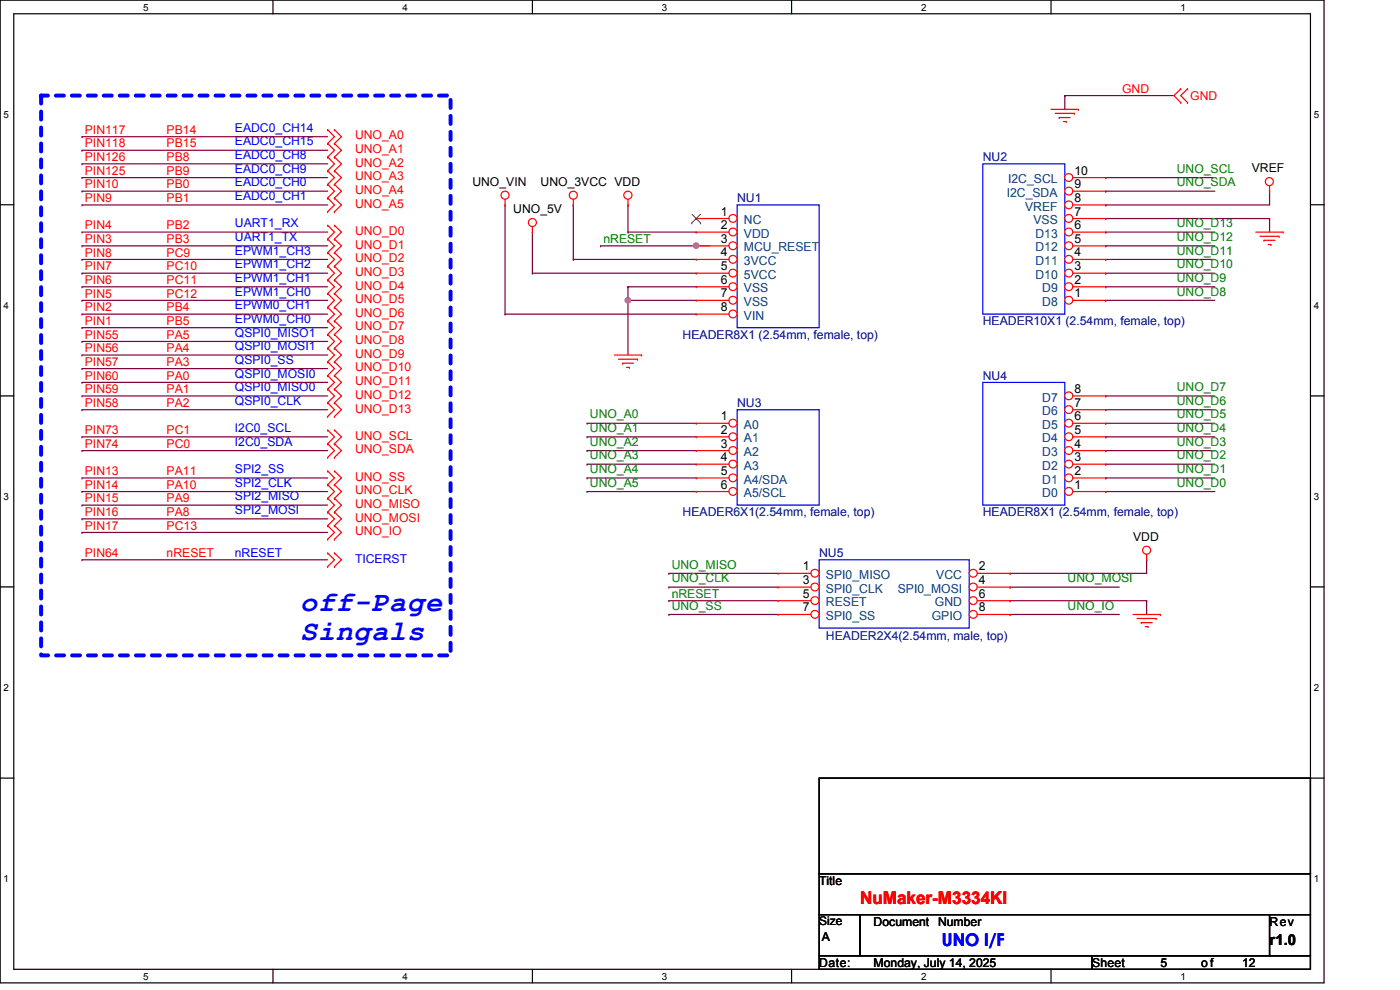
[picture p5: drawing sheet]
<svg xmlns="http://www.w3.org/2000/svg" width="297mm" height="210mm" viewBox="0 0 297 210" stroke-linecap="round" stroke-linejoin="round" font-family="sans-serif">
<path d="M0 0h280.9v208.5h-280.9zM2.9 2.9h275.1v202.7h-275.1z" fill="none" stroke="#000" stroke-width=".25"/>
<g fill="#fff">
<path d="M30.4 .3h1.1v2.4h-1.1z"/>
<path d="M30.4 205.9h1.1v2.3h-1.1z"/>
</g>
<path d="M57.9 0v2.9M57.9 205.6v2.9" fill="none" stroke="#000" stroke-width=".25"/>
<g fill="#fff">
<path d="M85.4 .3h1.1v2.4h-1.1z"/>
<path d="M85.4 205.9h1.1v2.3h-1.1z"/>
</g>
<path d="M112.9 0v2.9M112.9 205.6v2.9" fill="none" stroke="#000" stroke-width=".25"/>
<g fill="#fff">
<path d="M140.4 .3h1.2v2.4h-1.2z"/>
<path d="M140.4 205.9h1.2v2.3h-1.2z"/>
</g>
<path d="M167.9 0v2.9M167.9 205.6v2.9" fill="none" stroke="#000" stroke-width=".25"/>
<g fill="#fff">
<path d="M195.4 .3h1.2v2.4h-1.2z"/>
<path d="M195.4 205.9h1.2v2.3h-1.2z"/>
</g>
<path d="M223 0v2.9M223 205.6v2.9" fill="none" stroke="#000" stroke-width=".25"/>
<g fill="#fff">
<path d="M250.4 .3h1.2v2.4h-1.2z"/>
<path d="M250.4 205.9h1.2v2.3h-1.2z"/>
<path d="M.8 23.2h1.1v2.3h-1.1z"/>
<path d="M278.7 23.2h1.2v2.3h-1.2z"/>
<path d="M.8 63.7h1.1v2.3h-1.1z"/>
<path d="M278.7 63.7h1.2v2.3h-1.2z"/>
</g>
<path d="M0 43.4h2.9M278 43.4h2.9" fill="none" stroke="#000" stroke-width=".25"/>
<g fill="#fff">
<path d="M.8 104.2h1.1v2.4h-1.1z"/>
<path d="M278.7 104.2h1.2v2.4h-1.2z"/>
</g>
<path d="M0 84h2.9M278 84h2.9" fill="none" stroke="#000" stroke-width=".25"/>
<g fill="#fff">
<path d="M.8 144.7h1.1v2.4h-1.1z"/>
<path d="M278.7 144.7h1.2v2.4h-1.2z"/>
</g>
<path d="M0 124.5h2.9M278 124.5h2.9" fill="none" stroke="#000" stroke-width=".25"/>
<g fill="#fff">
<path d="M.8 185.3h1.1v2.3h-1.1z"/>
<path d="M278.7 185.3h1.2v2.3h-1.2z"/>
</g>
<path d="M0 165.1h2.9M278 165.1h2.9" fill="none" stroke="#000" stroke-width=".25"/>
<path d="M8.7 20.3h86.9v118.7h-86.9z" fill="none" stroke="#00f" stroke-width=".85" stroke-dasharray="1.7 1.7"/>
<g fill="none" stroke="#800040" stroke-width=".25">
<path d="M107.1 43.5h.1M107.1 43.5v23.1M112.9 58h.1M112.9 49.2h.1M112.9 58h34.8M112.9 49.2v8.8M121.6 55h.1M121.6 43.5h.1M121.6 55h26.1M121.6 43.5v11.5M133.2 49.2h.1M133.2 43.5h.1"/>
<path d="M133.2 49.2h14.5M133.2 43.5v5.7M107.1 66.6h.1M107.1 66.6h40.6M133.2 60.8h.1M133.2 63.7h.1M133.2 63.7v11.6M133.2 60.8h14.5M133.2 63.7h14.5"/>
</g>
<circle cx="133.2" cy="63.7" r=".56" fill="#f0f"/>
<circle cx="133.2" cy="63.7" r=".56" fill="none" stroke="#f0f" stroke-width=".25"/>
<g fill="none" stroke="#800040" stroke-width=".25">
<path d="M234.6 37.7h.1M234.6 37.7h23.1M127.4 52.2h.1M127.4 52.2h23.2M147.7 52.2h.1M234.6 40.6h.1M234.6 46.4h.1M234.6 49.2h.1M234.6 52.2h.1M234.6 55h.1M234.6 58h.1M234.6 43.5h.1"/>
<path d="M234.6 40.6h23.1M234.6 46.4h34.7M234.6 49.2h23.1M234.6 52.2h23.1M234.6 55h23.1M234.6 58h23.1M269.3 40.6h.1M269.3 46.4h.1M269.3 40.6v2.9h-34.7M269.3 46.4v2.8M133.2 60.8h.1M133.2 60.8v2.9"/>
<path d="M234.6 60.8h.1M234.6 63.7h.1M234.6 60.8h23.1M234.6 63.7h23.1M124.5 89.8h.1M124.5 92.7h.1M124.5 95.6h.1M124.5 98.5h.1M124.5 89.8h23.2M124.5 92.7h23.2M124.5 95.6h23.2M124.5 98.5h23.2"/>
<path d="M234.6 84h.1M234.6 86.9h.1M234.6 89.8h.1M234.6 92.7h.1M234.6 95.6h.1M234.6 98.5h.1M234.6 89.8h23.1M234.6 92.7h23.1M234.6 95.6h23.1M234.6 98.5h23.1M234.6 84h23.1M234.6 86.9h23.1"/>
<path d="M124.5 101.4h.1M124.5 104.3h.1M124.5 101.4h23.2M124.5 104.3h23.2M234.6 101.4h.1M234.6 104.3h.1M234.6 101.4h23.1M234.6 104.3h23.1M243.2 118.7h.1M243.2 118.7v2.9h-28.9M141.9 121.6h.1M141.9 124.5h.1"/>
<path d="M141.9 127.4h.1M141.9 130.3h.1M141.9 121.6h23.2M141.9 124.5h23.2M141.9 127.4h23.2M141.9 130.3h23.2M214.3 121.6h.1M214.3 124.5h.1M214.3 127.4h.1M214.3 130.3h.1M214.3 124.5h23.1M214.3 127.4h28.9"/>
<path d="M214.3 130.3h23.1M243.2 127.4h.1M243.2 127.4v2.9"/>
</g>
<circle cx="147.7" cy="52.1" r=".56" fill="#f0f"/>
<circle cx="147.7" cy="52.1" r=".56" fill="none" stroke="#f0f" stroke-width=".25"/>
<g fill="none" stroke="#800040" stroke-width=".25">
<path d="M17.4 31.9h.1M17.4 29h.1M17.4 37.7h.1M17.4 34.8h.1M17.4 31.9h52.1M17.4 29h52.1M17.4 37.7h52.1M17.4 34.8h52.1M225.9 20.3h.1M225.9 20.3v2.9M225.9 20.3h23.1M17.4 43.5h.1"/>
<path d="M17.4 40.6h.1M17.4 52.2h.1M17.4 49.2h.1M17.4 58h.1M17.4 55h.1M17.4 43.5h52.1M17.4 40.6h52.1M17.4 52.2h52.1M17.4 49.2h52.1M17.4 58h52.1M17.4 55h52.1M17.4 63.7h.1"/>
<path d="M17.4 60.8h.1M17.4 69.5h.1M17.4 66.6h.1M17.4 72.4h.1M17.4 75.3h.1M17.4 78.2h.1M17.4 63.7h52.1M17.4 60.8h52.1M17.4 69.5h52.1M17.4 66.6h52.1M17.4 72.4h52.1M17.4 75.3h52.1"/>
<path d="M17.4 78.2h52.1M17.4 84h.1M17.4 81.1h.1M17.4 86.9h.1M17.4 92.7h.1M17.4 95.6h.1M17.4 84h52.1M17.4 81.1h52.1M17.4 86.9h52.1M17.4 92.7h52.1M17.4 95.6h52.1M17.4 107.1h.1"/>
<path d="M17.4 110.1h.1M17.4 101.4h.1M17.4 104.3h.1M17.4 112.9h.1M17.4 118.7h.1M17.4 107.1h52.1M17.4 110.1h52.1M17.4 101.4h52.1M17.4 104.3h52.1M17.4 112.9h52.1M17.4 118.7h52.1"/>
</g>
<g fill="none" stroke="#f00" stroke-width=".25">
<path d="M250.5 18.8h.1M250.5 18.8l-1.5 1.5 1.5 1.5M251.9 18.8h.1M251.9 18.8l-1.4 1.5 1.4 1.5M69.5 30.4h.1M69.5 27.5h.1M69.5 33.3h.1M69.5 36.2h.1M69.5 39.1h.1M69.5 27.5l1.5 1.5-1.5 1.4M69.5 30.4l1.5 1.5-1.5 1.4M69.5 33.3l1.5 1.5-1.5 1.4"/>
<path d="M69.5 36.2l1.5 1.5-1.5 1.4M69.5 39.1l1.5 1.5-1.5 1.4M71 30.4h.1M71 27.5h.1M71 33.3h.1M71 36.2h.1M71 39.1h.1M71 27.5l1.4 1.5-1.4 1.4M71 30.4l1.4 1.5-1.4 1.4M71 33.3l1.4 1.5-1.4 1.4M71 36.2l1.4 1.5-1.4 1.4M71 39.1l1.4 1.5-1.4 1.4"/>
<path d="M223 23.2h5.8M223.9 24h4M224.7 24.9h.1M224.7 24.9h2.3M225.6 25.8h.6M226.2 25.8h.1M227.9 24h.1M228.8 23.2h.1M250.5 21.8h.1M251.9 21.8h.1M269.3 39.4v1.2M69.5 42h.1"/>
<path d="M69.5 44.9h.1M69.5 50.7h.1M69.5 47.8h.1M69.5 53.6h.1M69.5 56.5h.1M69.5 59.4h.1M69.5 42l1.5 1.5-1.5 1.4M69.5 47.8l1.5 1.4-1.5 1.5M69.5 50.7l1.5 1.5-1.5 1.4M69.5 53.6l1.5 1.4-1.5 1.5M69.5 56.5l1.5 1.5-1.5 1.4M69.5 59.4l1.5 1.4-1.5 1.5"/>
<path d="M71 42h.1M71 44.9h.1M71 50.7h.1M71 47.8h.1M71 53.6h.1M71 56.5h.1M71 59.4h.1M71 42l1.4 1.5-1.4 1.4M71 47.8l1.4 1.4-1.4 1.5M71 50.7l1.4 1.5-1.4 1.4M71 53.6l1.4 1.4-1.4 1.5M71 56.5l1.4 1.5-1.4 1.4"/>
<path d="M71 59.4l1.4 1.4-1.4 1.5M107.1 43.5h.1M107.1 42.3v1.2M112.9 49.2h.1M112.9 48.1v1.1M121.6 43.5h.1M121.6 42.3v1.2M133.2 43.5h.1M133.2 42.3v1.2M266.4 49.2h5.8M267.3 50.1h4.1M268.1 51h.1"/>
<path d="M268.1 51h2.4M269 51.9h.6M269.3 40.6h.1M269.6 51.9h.1M271.4 50.1h.1M272.2 49.2h.1M69.5 62.3h.1M69.5 65.2h.1M69.5 71h.1M69.5 68.1h.1M69.5 73.9h.1M69.5 76.8h.1"/>
<path d="M69.5 79.7h.1M69.5 62.3l1.5 1.4-1.5 1.5M69.5 68.1l1.5 1.4-1.5 1.5M69.5 65.2l1.5 1.4-1.5 1.5M69.5 71l1.5 1.4-1.5 1.5M69.5 73.9l1.5 1.4-1.5 1.5M69.5 76.8l1.5 1.4-1.5 1.5M69.5 79.7l1.5 1.4-1.5 1.4M71 62.3h.1M71 65.2h.1M71 71h.1M71 68.1h.1"/>
<path d="M71 73.9h.1M71 76.8h.1M71 79.7h.1M71 62.3l1.4 1.4-1.4 1.5M71 68.1l1.4 1.4-1.4 1.5M71 65.2l1.4 1.4-1.4 1.5M71 71l1.4 1.4-1.4 1.5M71 73.9l1.4 1.4-1.4 1.5M71 76.8l1.4 1.4-1.4 1.5M71 79.7l1.4 1.4-1.4 1.4M130.3 75.3h5.8M131.2 76.2h4.1"/>
<path d="M132.1 77h.1M132.1 77h2.3M132.9 77.9h.6M133.5 77.9h.1M135.3 76.2h.1M136.1 75.3h.1M69.5 82.5h.1M69.5 85.4h.1M69.5 88.3h.1M69.5 94.1h.1M69.5 91.2h.1M69.5 97h.1"/>
<path d="M69.5 99.9h.1M69.5 82.5l1.5 1.5-1.5 1.4M69.5 85.4l1.5 1.5-1.5 1.4M69.5 91.2l1.5 1.5-1.5 1.4M69.5 94.1l1.5 1.5-1.5 1.4M69.5 99.9l1.5 1.5-1.5 1.4M71 82.5h.1M71 85.4h.1M71 88.3h.1M71 94.1h.1M71 91.2h.1M71 97h.1"/>
<path d="M71 99.9h.1M71 82.5l1.4 1.5-1.4 1.4M71 85.4l1.4 1.5-1.4 1.4M71 91.2l1.4 1.5-1.4 1.4M71 94.1l1.4 1.5-1.4 1.4M71 99.9l1.4 1.5-1.4 1.4M69.5 102.8h.1M69.5 105.7h.1M69.5 108.6h.1M69.5 111.5h.1M69.5 114.4h.1M69.5 117.3h.1"/>
<path d="M69.5 102.8l1.5 1.5-1.5 1.4M69.5 105.7l1.5 1.4-1.5 1.5M69.5 108.6l1.5 1.5-1.5 1.4M69.5 111.5l1.5 1.4-1.5 1.5M69.5 117.3l1.5 1.4-1.5 1.5M71 102.8h.1M71 105.7h.1M71 108.6h.1M71 111.5h.1M71 114.4h.1M71 117.3h.1M71 102.8l1.4 1.5-1.4 1.4"/>
<path d="M71 105.7l1.4 1.4-1.4 1.5M71 108.6l1.4 1.5-1.4 1.4M71 111.5l1.4 1.4-1.4 1.5M71 117.3l1.4 1.4-1.4 1.5M243.2 118.7h.1M243.2 117.6v1.1M69.5 120.2h.1M71 120.2h.1M240.4 130.3h5.8M241.2 131.2h4.1M242.1 132.1h.1M242.1 132.1h2.3"/>
<path d="M243 132.9h.5M243.5 132.9h.1M245.3 131.2h.1M246.2 130.3h.1"/>
<circle cx="269.3" cy="38.5" r=".85"/>
<circle cx="107.1" cy="41.4" r=".85"/>
<circle cx="112.9" cy="47.2" r=".85"/>
<circle cx="121.6" cy="41.4" r=".85"/>
<circle cx="133.2" cy="41.4" r=".86"/>
<circle cx="243.2" cy="116.7" r=".85"/>
</g>
<path d="M173.8 165.1h104.2v20.2h-104.2zM173.8 185.3h104.2v8.7h-104.2zM173.8 194h8.7v8.7h-8.7zM182.5 194h86.8v8.7h-86.8zM269.3 194h8.7v8.7h-8.7zM173.8 202.7h57.9v2.9h-57.9zM231.7 202.7h46.3v2.9h-46.3z" fill="none" stroke="#000" stroke-width=".25"/>
<path d="M208.5 81.1h17.4v26h-17.4z" fill="none" stroke="#00f" stroke-width=".25"/>
<circle cx="226.7" cy="104.2" r=".84" fill="#fff"/>
<g fill="none" stroke="#f00" stroke-width=".25">
<path d="M227.6 104.3h7M234.6 104.3h.1"/>
<circle cx="226.7" cy="104.2" r=".84"/>
</g>
<circle cx="226.7" cy="101.4" r=".84" fill="#fff"/>
<g fill="none" stroke="#f00" stroke-width=".25">
<path d="M227.6 101.4h7M234.6 101.4h.1"/>
<circle cx="226.7" cy="101.4" r=".84"/>
</g>
<circle cx="226.7" cy="98.4" r=".84" fill="#fff"/>
<g fill="none" stroke="#f00" stroke-width=".25">
<path d="M227.6 98.5h7M234.6 98.5h.1"/>
<circle cx="226.7" cy="98.4" r=".84"/>
</g>
<circle cx="226.7" cy="95.6" r=".84" fill="#fff"/>
<g fill="none" stroke="#f00" stroke-width=".25">
<path d="M227.6 95.6h7M234.6 95.6h.1"/>
<circle cx="226.7" cy="95.6" r=".84"/>
</g>
<circle cx="226.7" cy="92.6" r=".84" fill="#fff"/>
<g fill="none" stroke="#f00" stroke-width=".25">
<path d="M227.6 92.7h7M234.6 92.7h.1"/>
<circle cx="226.7" cy="92.6" r=".84"/>
</g>
<circle cx="226.7" cy="89.8" r=".84" fill="#fff"/>
<g fill="none" stroke="#f00" stroke-width=".25">
<path d="M227.6 89.8h7M234.6 89.8h.1"/>
<circle cx="226.7" cy="89.8" r=".84"/>
</g>
<circle cx="226.7" cy="86.9" r=".84" fill="#fff"/>
<g fill="none" stroke="#f00" stroke-width=".25">
<path d="M227.6 86.9h7M234.6 86.9h.1"/>
<circle cx="226.7" cy="86.9" r=".84"/>
</g>
<circle cx="226.7" cy="84" r=".84" fill="#fff"/>
<g fill="none" stroke="#f00" stroke-width=".25">
<path d="M227.6 84h7M234.6 84h.1"/>
<circle cx="226.7" cy="84" r=".84"/>
</g>
<path d="M156.4 86.9h17.4v20.2h-17.4z" fill="none" stroke="#00f" stroke-width=".25"/>
<circle cx="155.5" cy="89.8" r=".84" fill="#fff"/>
<g fill="none" stroke="#f00" stroke-width=".25">
<path d="M147.7 89.8h.1M147.7 89.8h6.9"/>
<circle cx="155.5" cy="89.8" r=".84"/>
</g>
<circle cx="155.5" cy="92.6" r=".84" fill="#fff"/>
<g fill="none" stroke="#f00" stroke-width=".25">
<path d="M147.7 92.7h.1M147.7 92.7h6.9"/>
<circle cx="155.5" cy="92.6" r=".84"/>
</g>
<circle cx="155.5" cy="95.6" r=".84" fill="#fff"/>
<g fill="none" stroke="#f00" stroke-width=".25">
<path d="M147.7 95.6h.1M147.7 95.6h6.9"/>
<circle cx="155.5" cy="95.6" r=".84"/>
</g>
<circle cx="155.5" cy="98.4" r=".84" fill="#fff"/>
<g fill="none" stroke="#f00" stroke-width=".25">
<path d="M147.7 98.5h.1M147.7 98.5h6.9"/>
<circle cx="155.5" cy="98.4" r=".84"/>
</g>
<circle cx="155.5" cy="101.4" r=".84" fill="#fff"/>
<g fill="none" stroke="#f00" stroke-width=".25">
<path d="M147.7 101.4h.1M147.7 101.4h6.9"/>
<circle cx="155.5" cy="101.4" r=".84"/>
</g>
<circle cx="155.5" cy="104.2" r=".84" fill="#fff"/>
<g fill="none" stroke="#f00" stroke-width=".25">
<path d="M147.7 104.3h.1M147.7 104.3h6.9"/>
<circle cx="155.5" cy="104.2" r=".84"/>
</g>
<path d="M173.8 118.7h31.8v14.5h-31.8z" fill="none" stroke="#00f" stroke-width=".25"/>
<circle cx="172.9" cy="121.6" r=".84" fill="#fff"/>
<g fill="none" stroke="#f00" stroke-width=".25">
<path d="M165.1 121.6h.1M165.1 121.6h6.9"/>
<circle cx="172.9" cy="121.6" r=".84"/>
</g>
<circle cx="206.5" cy="121.6" r=".84" fill="#fff"/>
<g fill="none" stroke="#f00" stroke-width=".25">
<path d="M207.3 121.6h7M214.3 121.6h.1"/>
<circle cx="206.5" cy="121.6" r=".84"/>
</g>
<circle cx="172.9" cy="124.5" r=".84" fill="#fff"/>
<g fill="none" stroke="#f00" stroke-width=".25">
<path d="M165.1 124.5h.1M165.1 124.5h6.9"/>
<circle cx="172.9" cy="124.5" r=".84"/>
</g>
<circle cx="206.5" cy="124.5" r=".84" fill="#fff"/>
<g fill="none" stroke="#f00" stroke-width=".25">
<path d="M207.3 124.5h7M214.3 124.5h.1"/>
<circle cx="206.5" cy="124.5" r=".84"/>
</g>
<circle cx="172.9" cy="127.4" r=".84" fill="#fff"/>
<g fill="none" stroke="#f00" stroke-width=".25">
<path d="M165.1 127.4h.1M165.1 127.4h6.9"/>
<circle cx="172.9" cy="127.4" r=".84"/>
</g>
<circle cx="206.5" cy="127.4" r=".84" fill="#fff"/>
<g fill="none" stroke="#f00" stroke-width=".25">
<path d="M207.3 127.4h7M214.3 127.4h.1"/>
<circle cx="206.5" cy="127.4" r=".84"/>
</g>
<circle cx="172.9" cy="130.3" r=".84" fill="#fff"/>
<g fill="none" stroke="#f00" stroke-width=".25">
<path d="M165.1 130.3h.1M165.1 130.3h6.9"/>
<circle cx="172.9" cy="130.3" r=".84"/>
</g>
<circle cx="206.5" cy="130.3" r=".84" fill="#fff"/>
<g fill="none" stroke="#f00" stroke-width=".25">
<path d="M207.3 130.3h7M214.3 130.3h.1"/>
<circle cx="206.5" cy="130.3" r=".84"/>
</g>
<path d="M208.5 34.8h17.4v31.8h-17.4z" fill="none" stroke="#00f" stroke-width=".25"/>
<circle cx="226.7" cy="63.7" r=".84" fill="#fff"/>
<g fill="none" stroke="#f00" stroke-width=".25">
<path d="M227.6 63.7h7M234.6 63.7h.1"/>
<circle cx="226.7" cy="63.7" r=".84"/>
</g>
<circle cx="226.7" cy="60.8" r=".84" fill="#fff"/>
<g fill="none" stroke="#f00" stroke-width=".25">
<path d="M227.6 60.8h7M234.6 60.8h.1"/>
<circle cx="226.7" cy="60.8" r=".84"/>
</g>
<circle cx="226.7" cy="57.9" r=".84" fill="#fff"/>
<g fill="none" stroke="#f00" stroke-width=".25">
<path d="M227.6 58h7M234.6 58h.1"/>
<circle cx="226.7" cy="57.9" r=".84"/>
</g>
<circle cx="226.7" cy="55" r=".84" fill="#fff"/>
<g fill="none" stroke="#f00" stroke-width=".25">
<path d="M227.6 55h7M234.6 55h.1"/>
<circle cx="226.7" cy="55" r=".84"/>
</g>
<circle cx="226.7" cy="52.1" r=".84" fill="#fff"/>
<g fill="none" stroke="#f00" stroke-width=".25">
<path d="M227.6 52.2h7M234.6 52.2h.1"/>
<circle cx="226.7" cy="52.1" r=".84"/>
</g>
<circle cx="226.7" cy="49.2" r=".84" fill="#fff"/>
<g fill="none" stroke="#f00" stroke-width=".25">
<path d="M227.6 49.2h7M234.6 49.2h.1"/>
<circle cx="226.7" cy="49.2" r=".84"/>
</g>
<circle cx="226.7" cy="46.3" r=".84" fill="#fff"/>
<g fill="none" stroke="#f00" stroke-width=".25">
<path d="M227.6 46.4h7M234.6 46.4h.1"/>
<circle cx="226.7" cy="46.3" r=".84"/>
</g>
<circle cx="226.7" cy="43.5" r=".84" fill="#fff"/>
<g fill="none" stroke="#f00" stroke-width=".25">
<path d="M227.6 43.5h7M234.6 43.5h.1"/>
<circle cx="226.7" cy="43.5" r=".84"/>
</g>
<circle cx="226.7" cy="40.5" r=".84" fill="#fff"/>
<g fill="none" stroke="#f00" stroke-width=".25">
<path d="M227.6 40.6h7M234.6 40.6h.1"/>
<circle cx="226.7" cy="40.5" r=".84"/>
</g>
<circle cx="226.7" cy="37.7" r=".84" fill="#fff"/>
<g fill="none" stroke="#f00" stroke-width=".25">
<path d="M227.6 37.7h7M234.6 37.7h.1"/>
<circle cx="226.7" cy="37.7" r=".84"/>
</g>
<path d="M156.4 43.5h17.4v26h-17.4z" fill="none" stroke="#00f" stroke-width=".25"/>
<circle cx="155.5" cy="46.3" r=".84" fill="#fff"/>
<g fill="none" stroke="#f00" stroke-width=".25">
<path d="M147.7 46.4h.1M147.7 46.4h6.9"/>
<circle cx="155.5" cy="46.3" r=".84"/>
</g>
<path d="M146.8 47.3h.1M146.8 45.5l1.8 1.8M148.6 45.5l-1.8 1.8M148.6 47.3h.1" fill="none" stroke="#804000" stroke-width=".21"/>
<circle cx="155.5" cy="49.2" r=".84" fill="#fff"/>
<g fill="none" stroke="#f00" stroke-width=".25">
<path d="M147.7 49.2h.1M147.7 49.2h6.9"/>
<circle cx="155.5" cy="49.2" r=".84"/>
</g>
<circle cx="155.5" cy="52.1" r=".84" fill="#fff"/>
<g fill="none" stroke="#f00" stroke-width=".25">
<path d="M147.7 52.2h.1M147.7 52.2h6.9"/>
<circle cx="155.5" cy="52.1" r=".84"/>
</g>
<circle cx="155.5" cy="55" r=".84" fill="#fff"/>
<g fill="none" stroke="#f00" stroke-width=".25">
<path d="M147.7 55h.1M147.7 55h6.9"/>
<circle cx="155.5" cy="55" r=".84"/>
</g>
<circle cx="155.5" cy="57.9" r=".84" fill="#fff"/>
<g fill="none" stroke="#f00" stroke-width=".25">
<path d="M147.7 58h.1M147.7 58h6.9"/>
<circle cx="155.5" cy="57.9" r=".84"/>
</g>
<circle cx="155.5" cy="60.8" r=".84" fill="#fff"/>
<g fill="none" stroke="#f00" stroke-width=".25">
<path d="M147.7 60.8h.1M147.7 60.8h6.9"/>
<circle cx="155.5" cy="60.8" r=".84"/>
</g>
<circle cx="155.5" cy="63.7" r=".84" fill="#fff"/>
<g fill="none" stroke="#f00" stroke-width=".25">
<path d="M147.7 63.7h.1M147.7 63.7h6.9"/>
<circle cx="155.5" cy="63.7" r=".84"/>
</g>
<circle cx="155.5" cy="66.6" r=".84" fill="#fff"/>
<g fill="none" stroke="#f00" stroke-width=".25">
<path d="M147.7 66.6h.1M147.7 66.6h6.9"/>
<circle cx="155.5" cy="66.6" r=".84"/>
</g>
<circle cx="133.2" cy="63.7" r=".56" fill="#f0f"/>
<circle cx="133.2" cy="63.7" r=".56" fill="none" stroke="#f0f" stroke-width=".25"/>
<circle cx="147.7" cy="52.1" r=".56" fill="#f0f"/>
<circle cx="147.7" cy="52.1" r=".56" fill="none" stroke="#f0f" stroke-width=".25"/>
<g font-size="6.1" fill="#00f">
<text x="63.7" y="129.7">off-Page</text>
<text x="63.7" y="135.8">Singals</text>
</g>
<text font-size="3.7" fill="#f00" x="182.5" y="191.7">NuMaker-M3334KI</text>
<text font-size="3.7" fill="#00f" x="199.8" y="200.6">UNO I/F</text>
<text font-size="3.2" x="269.3" y="200.4">r1.0</text>
<g font-size="2.6" fill="#f00">
<text x="238" y="19.7">GND</text>
<text x="252.5" y="21.2">GND</text>
<text x="18" y="28.4">PIN117</text>
<text x="35.3" y="28.4">PB14</text>
<text x="75.3" y="29.6">UNO_A0</text>
<text x="18" y="31.3">PIN118</text>
<text x="18" y="34.2">PIN126</text>
<text x="35.3" y="31.3">PB15</text>
<text x="35.3" y="34.2">PB8</text>
<text x="75.3" y="32.5">UNO_A1</text>
<text x="75.3" y="35.3">UNO_A2</text>
<text x="18" y="37.1">PIN125</text>
<text x="18" y="40">PIN10</text>
<text x="35.3" y="37.1">PB9</text>
<text x="35.3" y="40">PB0</text>
<text x="75.3" y="38.3">UNO_A3</text>
<text x="75.3" y="41.1">UNO_A4</text>
<text x="18" y="42.9">PIN9</text>
<text x="35.3" y="42.9">PB1</text>
<text x="75.3" y="44.1">UNO_A5</text>
<text x="18" y="51.6">PIN3</text>
<text x="18" y="48.6">PIN4</text>
<text x="35.3" y="51.6">PB3</text>
<text x="35.3" y="48.6">PB2</text>
<text x="75.3" y="49.8">UNO_D0</text>
<text x="75.3" y="52.7">UNO_D1</text>
<text x="18" y="57.4">PIN7</text>
<text x="18" y="54.4">PIN8</text>
<text x="35.3" y="57.4">PC10</text>
<text x="35.3" y="54.4">PC9</text>
<text x="75.3" y="55.6">UNO_D2</text>
<text x="75.3" y="58.5">UNO_D3</text>
<text x="18" y="63.1">PIN5</text>
<text x="18" y="60.2">PIN6</text>
<text x="35.3" y="63.1">PC12</text>
<text x="35.3" y="60.2">PC11</text>
<text x="75.3" y="61.4">UNO_D4</text>
<text x="75.3" y="64.3">UNO_D5</text>
<text x="18" y="68.9">PIN1</text>
<text x="18" y="66">PIN2</text>
<text x="18" y="71.8">PIN55</text>
<text x="35.3" y="71.8">PA5</text>
<text x="35.3" y="68.9">PB5</text>
<text x="35.3" y="66">PB4</text>
<text x="75.3" y="70.1">UNO_D7</text>
<text x="75.3" y="67.2">UNO_D6</text>
<text x="18" y="74.7">PIN56</text>
<text x="18" y="77.6">PIN57</text>
<text x="35.3" y="74.7">PA4</text>
<text x="35.3" y="77.6">PA3</text>
<text x="75.3" y="73">UNO_D8</text>
<text x="75.3" y="75.9">UNO_D9</text>
<text x="18" y="83.4">PIN59</text>
<text x="18" y="80.5">PIN60</text>
<text x="35.3" y="83.4">PA1</text>
<text x="35.3" y="80.5">PA0</text>
<text x="75.3" y="78.8">UNO_D10</text>
<text x="75.3" y="81.7">UNO_D11</text>
<text x="18" y="86.3">PIN58</text>
<text x="35.3" y="86.3">PA2</text>
<text x="75.3" y="84.6">UNO_D12</text>
<text x="75.3" y="87.5">UNO_D13</text>
<text x="18" y="92.1">PIN73</text>
<text x="18" y="95">PIN74</text>
<text x="35.3" y="92.1">PC1</text>
<text x="35.3" y="95">PC0</text>
<text x="75.3" y="93.3">UNO_SCL</text>
<text x="18" y="100.8">PIN13</text>
<text x="35.3" y="100.8">PA11</text>
<text x="75.3" y="96.2">UNO_SDA</text>
<text x="75.3" y="102">UNO_SS</text>
<text x="18" y="106.6">PIN15</text>
<text x="18" y="103.7">PIN14</text>
<text x="35.3" y="106.6">PA9</text>
<text x="35.3" y="103.7">PA10</text>
<text x="75.3" y="104.9">UNO_CLK</text>
<text x="75.3" y="107.7">UNO_MISO</text>
<text x="18" y="109.5">PIN16</text>
<text x="18" y="112.4">PIN17</text>
<text x="35.3" y="109.5">PA8</text>
<text x="35.3" y="112.4">PC13</text>
<text x="75.3" y="110.7">UNO_MOSI</text>
<text x="75.3" y="113.5">UNO_IO</text>
<text x="18" y="118.2">PIN64</text>
<text x="35.3" y="118.2">nRESET</text>
</g>
<g font-size="2.6" fill="#00f">
<text x="49.8" y="28">EADC0_CH14</text>
<text x="49.8" y="30.9">EADC0_CH15</text>
<text x="49.8" y="33.7">EADC0_CH8</text>
<text x="49.8" y="36.7">EADC0_CH9</text>
<text x="49.8" y="39.5">EADC0_CH0</text>
<text x="49.8" y="42.5">EADC0_CH1</text>
<text x="49.8" y="51.1">UART1_TX</text>
<text x="49.8" y="48.2">UART1_RX</text>
<text x="49.8" y="56.9">EPWM1_CH2</text>
<text x="49.8" y="54">EPWM1_CH3</text>
<text x="49.8" y="59.8">EPWM1_CH1</text>
<text x="49.8" y="62.7">EPWM1_CH0</text>
<text x="49.8" y="65.6">EPWM0_CH1</text>
<text x="49.8" y="68.5">EPWM0_CH0</text>
<text x="49.8" y="71.4">QSPI0_MISO1</text>
<text x="49.8" y="74.3">QSPI0_MOSI1</text>
<text x="49.8" y="77.2">QSPI0_SS</text>
<text x="49.8" y="83">QSPI0_MISO0</text>
<text x="49.8" y="80.1">QSPI0_MOSI0</text>
<text x="49.8" y="85.9">QSPI0_CLK</text>
<text x="49.8" y="91.7">I2C0_SCL</text>
<text x="49.8" y="94.6">I2C0_SDA</text>
<text x="49.8" y="100.4">SPI2_SS</text>
<text x="49.8" y="106.1">SPI2_MISO</text>
<text x="49.8" y="103.3">SPI2_CLK</text>
<text x="49.8" y="109.1">SPI2_MOSI</text>
<text x="49.8" y="118.2">nRESET</text>
<text x="75.3" y="119.3">TICERST</text>
</g>
<g font-size="2.6" fill="#000080">
<text x="208.5" y="34.2">NU2</text>
<text x="156.4" y="42.9">NU1</text>
<text x="144.8" y="71.8">HEADER8X1 (2.54mm, female, top)</text>
<text x="208.5" y="69">HEADER10X1 (2.54mm, female, top)</text>
<text x="208.5" y="80.5">NU4</text>
<text x="156.4" y="86.3">NU3</text>
<text x="144.8" y="109.5">HEADER6X1(2.54mm, female, top)</text>
<text x="208.5" y="109.5">HEADER8X1 (2.54mm, female, top)</text>
<text x="173.8" y="118.2">NU5</text>
<text x="175.2" y="135.8">HEADER2X4(2.54mm, male, top)</text>
</g>
<g font-size="2.6">
<text x="100.2" y="39.4">UNO_VIN</text>
<text x="114.7" y="39.4">UNO_3VCC VDD</text>
<text x="227.9" y="39.9">9</text>
<text x="227.9" y="37">10</text>
<text x="265.6" y="36.5">VREF</text>
<text x="108.9" y="45.2">UNO_5V</text>
<text x="152.9" y="45.7">1</text>
<text x="227.9" y="45.7">7</text>
<text x="227.9" y="42.8">8</text>
<text x="152.9" y="48.6">2</text>
<text x="152.9" y="51.5">3</text>
<text x="227.9" y="51.5">5</text>
<text x="227.9" y="48.6">6</text>
<text x="152.9" y="54.4">4</text>
<text x="152.9" y="57.3">5</text>
<text x="227.9" y="57.3">3</text>
<text x="227.9" y="54.4">4</text>
<text x="152.9" y="60.2">6</text>
<text x="152.9" y="63.1">7</text>
<text x="152.9" y="66">8</text>
<text x="227.9" y="63.1">1</text>
<text x="227.9" y="60.2">2</text>
<text x="227.9" y="83.4">8</text>
<text x="152.9" y="89.2">1</text>
<text x="227.9" y="89.2">6</text>
<text x="227.9" y="86.3">7</text>
<text x="152.9" y="92">2</text>
<text x="152.9" y="95">3</text>
<text x="227.9" y="95">4</text>
<text x="227.9" y="92">5</text>
<text x="152.9" y="97.8">4</text>
<text x="152.9" y="100.8">5</text>
<text x="227.9" y="100.8">2</text>
<text x="227.9" y="97.8">3</text>
<text x="152.9" y="103.6">6</text>
<text x="227.9" y="103.6">1</text>
<text x="240.4" y="114.7">VDD</text>
<text x="170.3" y="121">1</text>
<text x="170.3" y="123.9">3</text>
<text x="207.6" y="121">2</text>
<text x="207.6" y="123.9">4</text>
<text x="170.3" y="126.8">5</text>
<text x="170.3" y="129.7">7</text>
<text x="207.6" y="126.8">6</text>
<text x="207.6" y="129.7">8</text>
<text x="173.8" y="187.7">Title</text>
<text x="185.3" y="196.3">Document</text>
<text x="199" y="196.3">Number</text>
<text x="269.3" y="196.3">Rev</text>
<text x="174.3" y="199.6">A</text>
<text x="173.8" y="205.1">Date:</text>
<text x="185.3" y="205.1">Monday, July 14, 2025</text>
<text x="231.7" y="205.1">Sheet</text>
<text x="246.2" y="205.1">5</text>
<text x="254.8" y="205.1">of</text>
<text x="263.5" y="205.1">12</text>
</g>
<g font-size="2.6" fill="#004080">
<text x="213.6" y="41.7">I2C_SDA</text>
<text x="213.9" y="38.9">I2C_SCL</text>
<text x="157.8" y="47.5">NC</text>
<text x="217.5" y="44.7">VREF</text>
<text x="219.2" y="47.5">VSS</text>
<text x="157.8" y="50.4">VDD</text>
<text x="157.8" y="53.3">MCU_RESET</text>
<text x="219.7" y="53.3">D12</text>
<text x="219.7" y="50.4">D13</text>
<text x="157.8" y="56.2">3VCC</text>
<text x="157.8" y="59.1">5VCC</text>
<text x="219.7" y="59.1">D10</text>
<text x="219.7" y="56.2">D11</text>
<text x="157.8" y="62">VSS</text>
<text x="157.8" y="64.9">VSS</text>
<text x="221.1" y="64.9">D8</text>
<text x="221.1" y="62">D9</text>
<text x="157.8" y="67.8">VIN</text>
<text x="221.1" y="88.1">D6</text>
<text x="221.1" y="85.2">D7</text>
<text x="157.8" y="91">A0</text>
<text x="157.8" y="93.9">A1</text>
<text x="221.1" y="93.9">D4</text>
<text x="221.1" y="91">D5</text>
<text x="157.8" y="96.8">A2</text>
<text x="157.8" y="99.7">A3</text>
<text x="221.1" y="99.7">D2</text>
<text x="221.1" y="96.8">D3</text>
<text x="157.8" y="102.6">A4/SDA</text>
<text x="157.8" y="105.5">A5/SCL</text>
<text x="221.1" y="105.5">D0</text>
<text x="221.1" y="102.6">D1</text>
<text x="175.2" y="122.8">SPI0_MISO</text>
<text x="175.2" y="125.7">SPI0_CLK</text>
<text x="190.5" y="125.7">SPI0_MOSI</text>
<text x="198.6" y="122.8">VCC</text>
<text x="175.2" y="128.6">RESET</text>
<text x="175.2" y="131.5">SPI0_SS</text>
<text x="197.7" y="131.5">GPIO</text>
<text x="198.3" y="128.6">GND</text>
</g>
<g font-size="2.6" fill="#008000">
<text x="249.6" y="36.7">UNO_SCL</text>
<text x="249.6" y="39.5">UNO_SDA</text>
<text x="128" y="51.6">nRESET</text>
<text x="249.6" y="48.2">UNO_D13</text>
<text x="249.6" y="51.1">UNO_D12</text>
<text x="249.6" y="54">UNO_D11</text>
<text x="249.6" y="56.9">UNO_D10</text>
<text x="249.6" y="59.8">UNO_D9</text>
<text x="249.6" y="62.7">UNO_D8</text>
<text x="249.6" y="83">UNO_D7</text>
<text x="125.1" y="88.8">UNO_A0</text>
<text x="249.6" y="85.9">UNO_D6</text>
<text x="249.6" y="88.8">UNO_D5</text>
<text x="125.1" y="91.7">UNO_A1</text>
<text x="125.1" y="94.6">UNO_A2</text>
<text x="249.6" y="91.7">UNO_D4</text>
<text x="249.6" y="94.6">UNO_D3</text>
<text x="125.1" y="97.5">UNO_A3</text>
<text x="125.1" y="100.4">UNO_A4</text>
<text x="249.6" y="97.5">UNO_D2</text>
<text x="249.6" y="100.4">UNO_D1</text>
<text x="125.1" y="103.3">UNO_A5</text>
<text x="249.6" y="103.3">UNO_D0</text>
<text x="142.5" y="120.6">UNO_MISO</text>
<text x="142.5" y="123.5">UNO_CLK</text>
<text x="226.5" y="123.5">UNO_MOSI</text>
<text x="142.5" y="126.8">nRESET</text>
<text x="142.5" y="129.3">UNO_SS</text>
<text x="226.5" y="129.3">UNO_IO</text>
</g>
<text font-size="2.5" x="173.8" y="196.3">Size</text>
<g font-size="2.1">
<text x="30.4" y="2.2">5</text>
<text x="85.4" y="2.2">4</text>
<text x="140.4" y="2.2">3</text>
<text x="195.4" y="2.2">2</text>
<text x="250.4" y="2.2">1</text>
<text x=".8" y="25.1">5</text>
<text x="278.7" y="25.1">5</text>
<text x=".8" y="65.6">4</text>
<text x="278.7" y="65.6">4</text>
<text x=".8" y="106.1">3</text>
<text x="278.7" y="106.1">3</text>
<text x=".8" y="146.6">2</text>
<text x="278.7" y="146.6">2</text>
<text x=".8" y="187.2">1</text>
<text x="278.7" y="187.2">1</text>
<text x="30.4" y="207.8">5</text>
<text x="85.4" y="207.8">4</text>
<text x="140.4" y="207.8">3</text>
<text x="195.4" y="207.8">2</text>
<text x="250.4" y="207.8">1</text>
</g>
</svg>
